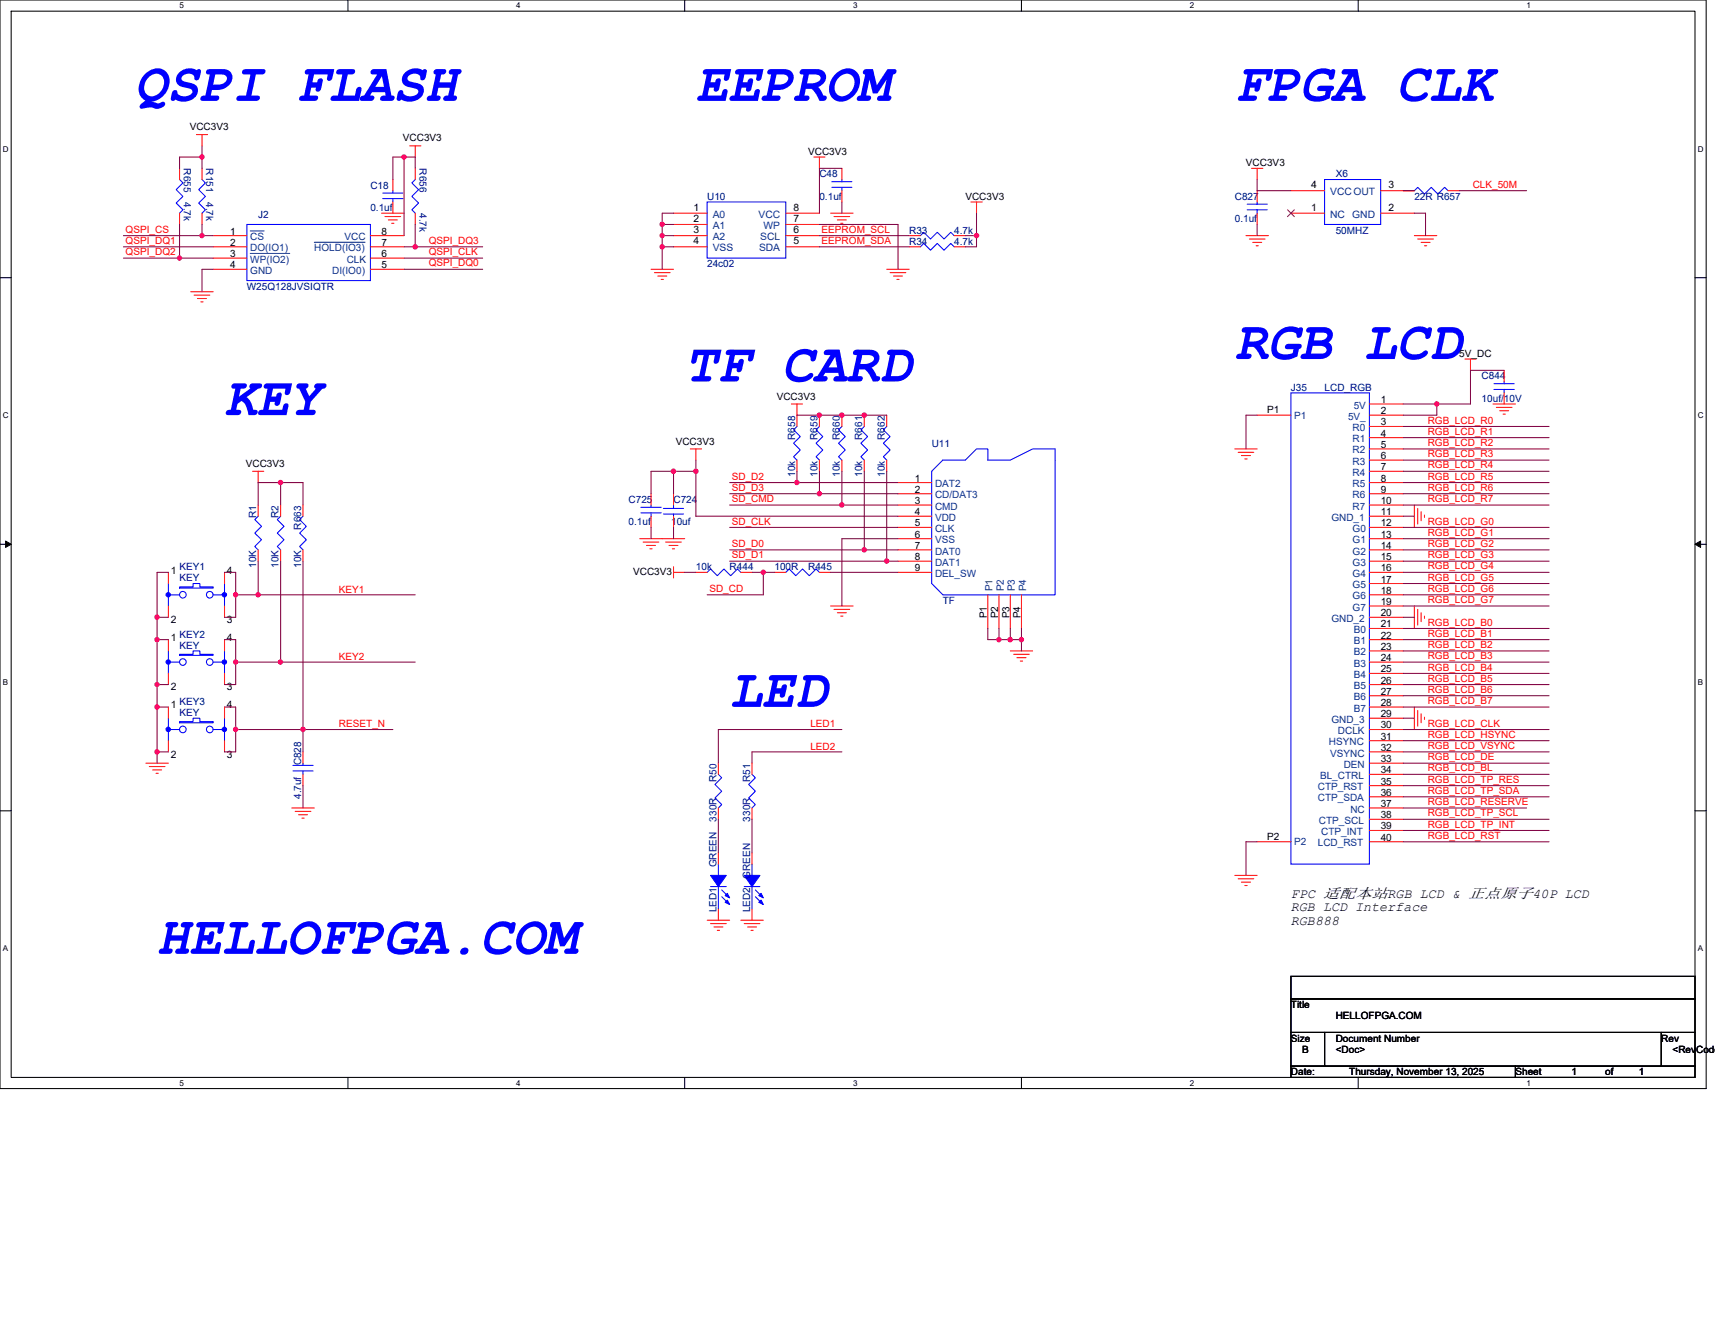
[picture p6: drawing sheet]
<svg xmlns="http://www.w3.org/2000/svg" width="279mm" height="216mm" viewBox="0 0 279 216" stroke-linecap="round" stroke-linejoin="round" font-family="sans-serif">
<path d="M0 0h278v177.4h-278zM1.8 1.8h274.3v173.8h-274.3z" fill="none" stroke="#000" stroke-width=".17"/>
<g fill="#fff">
<path d="M29.3 .2h.7v1.5h-.7z"/>
<path d="M29.3 175.7h.7v1.5h-.7z"/>
</g>
<path d="M56.7 0v1.8M56.7 175.6v1.8" fill="none" stroke="#000" stroke-width=".17"/>
<g fill="#fff">
<path d="M84.1 .2h.7v1.5h-.7z"/>
<path d="M84.1 175.7h.7v1.5h-.7z"/>
</g>
<path d="M111.5 0v1.8M111.5 175.6v1.8" fill="none" stroke="#000" stroke-width=".17"/>
<g fill="#fff">
<path d="M139 .2h.7v1.5h-.7z"/>
<path d="M139 175.7h.7v1.5h-.7z"/>
</g>
<path d="M166.4 0v1.8M166.4 175.6v1.8" fill="none" stroke="#000" stroke-width=".17"/>
<g fill="#fff">
<path d="M193.8 .2h.8v1.5h-.8z"/>
<path d="M193.8 175.7h.8v1.5h-.8z"/>
</g>
<path d="M221.3 0v1.8M221.3 175.6v1.8" fill="none" stroke="#000" stroke-width=".17"/>
<g fill="#fff">
<path d="M248.7 .2h.7v1.5h-.7z"/>
<path d="M248.7 175.7h.7v1.5h-.7z"/>
<path d="M.5 23.5h.9v1.5h-.9z"/>
<path d="M276.6 23.5h1v1.5h-1z"/>
<path d="M.5 67h.9v1.4h-.9z"/>
<path d="M276.6 67h1v1.4h-1z"/>
</g>
<path d="M0 45.3h1.8M276.1 45.3h1.9" fill="none" stroke="#000" stroke-width=".17"/>
<g fill="#fff">
<path d="M.5 110.4h.8v1.5h-.8z"/>
<path d="M276.6 110.4h.9v1.5h-.9z"/>
</g>
<path d="M0 88.7h1.8M276.1 88.7h1.9" fill="none" stroke="#000" stroke-width=".17"/>
<path d="M.9 88.2l.9 .5-.9 .5zM276.1 88.7l1-.5v1z" fill="#000" stroke="#000" stroke-width=".16"/>
<g fill="#fff">
<path d="M.5 153.8h.8v1.5h-.8z"/>
<path d="M276.6 153.8h.9v1.5h-.9z"/>
</g>
<path d="M0 132.1h1.8M276.1 132.1h1.9M210.3 159.1h65.8v3.7h-65.8zM210.3 162.8h65.8v5.4h-65.8zM210.3 168.2h5.5v5.5h-5.5zM210.3 173.7h36.6v1.9h-36.6zM215.8 168.2h54.9v5.5h-54.9zM246.9 173.7h29.2v1.9h-29.2zM270.7 168.2h5.4v5.5h-5.4z" fill="none" stroke="#000" stroke-width=".17"/>
<g fill="none" stroke="#f00" stroke-width=".17">
<path d="M29.3 27.4v1.9M29.3 34.7v1.9M32 21.9h1.8M32.9 27.4v1.9M32.9 34.7v1.9M32.9 21.9v1.9M34.7 38.4h5.5M60.3 38.4h5.5M62.2 34.7h3.6M62.7 35.3h2.6M63.3 35.8h1.4M63.8 36.4h.4"/>
<path d="M64 29.3v1.8M64 32.9v1.8M66.7 23.8h1.9M67.6 23.8v1.8M67.6 34.7v1.9M67.6 27.4v1.9M109.7 34.7h5.5M109.7 36.6h5.5M109.7 38.4h5.5M128 38.4h5.5M128 36.6h5.5M128 34.7h5.5"/>
<path d="M132.6 25.6h1.8M133.5 25.6v1.8M135.3 34.7h3.7M135.9 35.3h2.5M136.4 35.8h1.5M137 36.4h.3M137.2 27.4v1.9M137.2 31.1v1.8M148.1 38.4h1.8M155.4 38.4h1.9M158.2 32.9h1.8M159.1 32.9v1.8"/>
<path d="M203 38.4h3.7M203.5 38.9h2.6M203.9 27.4h1.8M204.1 39.5h1.4M204.8 27.4v1.9M204.8 31.1v1.8M204.8 34.7v1.9M210.3 31.1h5.5M210.3 34.7h5.5M224.9 31.1h5.5h-1.8M224.9 34.7h5.5M230.4 38.4h3.7"/>
<path d="M231 38.9h2.5M231.5 39.5h1.5M235.9 31.1h1.8M31.1 47.5h3.6M31.6 48.1h2.6M32.2 48.6h1.4M32.7 49.2h.4M34.7 40.2h5.5M34.7 42.1h5.5M34.7 43.9h5.5M60.3 40.2h5.5M60.3 42.1h5.5"/>
<path d="M60.3 43.9h5.5M106.1 43.9h3.6M106.6 44.4h2.6M107.2 45h1.4M107.7 45.5h.4M109.7 40.2h5.5M128 40.2h5.5M144.5 43.9h3.6M145 44.4h2.6M145.6 45h1.4M146.1 45.5h.4M148.1 40.2h1.8"/>
<path d="M155.4 40.2h1.9M204.6 40h.4M232.1 40h.3M238.7 58.5h1.8M239.6 58.5v1.8M41.1 76.8h1.9M42.1 76.8v1.8M112.5 73.2h1.8M113.4 73.2v1.8M128.9 65.8h1.8M129.8 65.8v3.7M129.8 75v1.8"/>
<path d="M133.5 75v1.8M133.5 67.6v1.9M137.2 75v1.8M137.2 67.6v1.9M140.8 75v1.8M140.8 67.6v1.9M144.5 75v1.8M144.5 67.6v1.9M146.3 78.6h5.5M201.2 73.2h3.6M201.7 73.7h2.6M202.2 74.2h1.5"/>
<path d="M202.8 74.8h.4M204.8 67.6h5.5M223.1 65.8h5.5M223.1 67.6h5.5M223.1 69.5h5.5M223.1 71.3h5.5M223.1 73.2h5.5M223.1 75h5.5M223.1 76.8h5.5M223.1 78.6h5.5M243.2 65.8h3.7M243.8 66.4h2.5"/>
<path d="M244.3 66.9h1.5M244.9 67.5h.3M245 60.3v1.9M245 64v1.8M27.4 93.3v1.8M27.4 98.7v1.9M36.6 93.3v1.8M36.6 98.7v1.9M42.1 89.6v1.8M42.1 82.3v1.8M45.7 89.6v1.8M45.7 82.3v1.8"/>
<path d="M49.4 89.6v1.8M49.4 82.3v1.8M104.2 87.8h7.3M104.8 88.3h2.5M105.3 88.9h1.5M105.9 89.4h.3M106.1 80.5v1.8M106.1 84.1v1.8M108.4 88.3h2.6M109 88.9h1.4M109.5 89.4h.4M109.7 84.1v1.8"/>
<path d="M109.7 80.5v1.8M109.7 93.3h1.8M109.7 92.4v1.8M113.4 93.3h1.8M120.7 93.3h1.8M126.2 93.3h1.8M133.5 93.3h1.8M135.3 98.7h3.7M135.9 99.3h2.5M136.4 99.8h1.5M146.3 80.5h5.5M146.3 82.3h5.5"/>
<path d="M146.3 84.1h5.5M146.3 85.9h5.5M146.3 87.8h5.5M146.3 89.6h5.5M146.3 91.4h5.5M146.3 93.3h5.5M160.9 96.9v5.5M162.8 96.9v5.5M164.6 96.9v5.5M166.4 96.9v5.5M223.1 80.5h5.5M223.1 82.3h5.5"/>
<path d="M223.1 84.1h5.5M223.1 85.9h5.5M223.1 87.8h5.5M223.1 89.6h5.5M223.1 91.4h5.5M223.1 93.3h5.5M223.1 95.1h5.5M223.1 96.9h5.5M223.1 98.7h5.5M230.4 82.3v3.6M230.4 98.7v3.7M231 82.8v2.6"/>
<path d="M231 99.3v2.6M231.5 83.4v1.5M231.5 99.8v1.5M232.1 83.9v.4M27.4 104.2v1.9M27.4 109.7v1.8M27.4 115.2v1.8M36.6 104.2v1.9M36.6 109.7v1.8M36.6 115.2v1.8M137 100.4h.3M164.6 106.1h3.6"/>
<path d="M165.1 106.6h2.6M165.7 107.2h1.5M166.2 107.7h.4M223.1 100.6h5.5M223.1 102.4h5.5M223.1 104.2h5.5M223.1 106.1h5.5M223.1 107.9h5.5M223.1 109.7h5.5M223.1 111.5h5.5M223.1 113.4h5.5M223.1 115.2h5.5"/>
<path d="M223.1 117h5.5M223.1 118.9h5.5M230.4 115.2v3.7M231 115.8v2.5M231.5 116.3v1.5M232.1 100.4v.4M232.1 116.9v.3M23.8 124.4h3.6M24.3 124.9h2.6M24.9 125.5h1.4M25.4 126h.4M27.4 120.7v1.8"/>
<path d="M36.6 120.7v1.8M47.5 131.7h3.7M48.1 132.2h2.6M48.6 132.8h1.5M49.2 133.3h.4M49.4 122.5v1.9M49.4 126.2v1.8M117 124.4v1.8M117 131.7v1.8M117 139v1.8M122.5 124.4v1.8M122.5 131.7v1.8"/>
<path d="M122.5 139v1.8M204.8 137.2h5.5M223.1 120.7h5.5M223.1 122.5h5.5M223.1 124.4h5.5M223.1 126.2h5.5M223.1 128h5.5M223.1 129.8h5.5M223.1 131.7h5.5M223.1 133.5h5.5M223.1 135.3h5.5M223.1 137.2h5.5"/>
<path d="M115.2 149.9h3.7M115.8 150.5h2.5M116.3 151h1.5M116.9 151.6h.3M117 148.1v1.8M120.7 149.9h3.7M121.2 150.5h2.6M121.8 151h1.5M122.3 151.6h.4M122.5 148.1v1.8M201.2 142.6h3.6M201.7 143.2h2.6"/>
<path d="M202.2 143.7h1.5M202.8 144.3h.4"/>
</g>
<g fill="none" stroke="#00f" stroke-width=".17">
<path d="M29.3 29.3l.5 .5-1.1 1.1 1.1 1.1-1.1 1.1 1.1 1.1-.5 .5M32.9 29.3l.6 .5-1.1 1.1 1.1 1.1-1.1 1.1 1.1 1.1-.6 .5M40.2 36.6h20.1v9.1h-20.1zM62.4 32.4h3.2M62.4 31.5h3.2M64 31.1v.4M64 32.4v.5M67.6 29.3l-.5 .5 1.1 1.1-1.1 1.1 1.1 1.1-1.1 1.1 .5 .5M115.2 32.9h12.8v9.2h-12.8zM135.5 30.5h3.3M135.5 29.6h3.3M137.2 29.3v.3"/>
<path d="M137.2 30.5v.6M149.9 38.4l.6-.6 1.1 1.1 1.1-1.1 1.1 1.1 1.1-1.1 .5 .6M203.2 34.2h3.3M203.2 33.3h3.3M204.8 32.9v.4M204.8 34.2v.5M215.8 29.3h9.1v7.3h-9.1zM230.4 31.1l.6-.6 1.1 1.1 1.1-1.1 1.1 1.1 1.1-1.1 .5 .6M149.9 40.2l.6-.5 1.1 1.1 1.1-1.1 1.1 1.1 1.1-1.1 .5 .5M129.8 69.5l-.5 .5 1.1 1.1-1.1 1.1 1.1 1.1-1.1 1.1 .5 .6M133.5 69.5l-.6 .5 1.1 1.1-1.1 1.1 1.1 1.1-1.1 1.1 .6 .6M137.2 69.5l-.6 .5 1.1 1.1-1.1 1.1 1.1 1.1-1.1 1.1 .6 .6"/>
<path d="M140.8 69.5l-.5 .5 1.1 1.1-1.1 1.1 1.1 1.1-1.1 1.1 .5 .6M144.5 69.5l-.6 .5 1.1 1.1-1.1 1.1 1.1 1.1-1.1 1.1 .6 .6M151.8 76.8l1.8-1.8h3.7l1.8-1.8h1.8v1.8h3.7l3.6-1.8h3.7v23.7h-18.3l-1.8-1.8zM210.3 64h12.8v76.8h-12.8zM243.4 63.5h3.3M243.4 62.5h3.3M245 62.2v.3M245 63.5v.5M27.4 95.1v3.6M27.4 96.9h1.9M29.3 95.6h2.2v-.5h1.1v.5h2.1v.2h-5.4zM34.7 96.9h1.9"/>
<path d="M36.6 95.1v3.6M42.1 84.1l-.6 .6 1.1 1.1-1.1 1.1 1.1 1-1.1 1.1 .6 .6M45.7 84.1l-.5 .6 1.1 1.1-1.1 1.1 1.1 1-1.1 1.1 .5 .6M49.4 84.1l-.6 .6 1.1 1.1-1.1 1.1 1.1 1-1.1 1.1 .6 .6M104.4 83.6h3.3M104.4 82.7h3.3M106.1 82.3v.4M106.1 83.6v.5M108.1 82.8h3.3M108.1 83.8h3.3M109.7 83.8v.3M109.7 82.3v.5"/>
<path d="M115.2 93.3l.6-.6 1.1 1.1 1-1.1 1.1 1.1 1.1-1.1 .6 .6M128 93.3l.6-.6 1 1.1 1.1-1.1 1.1 1.1 1.1-1.1 .6 .6M27.4 106.1v3.6M27.4 117v3.7M27.4 107.9h1.9M27.4 118.9h1.9M29.3 106.6h2.2v-.5h1.1v.5h2.1v.2h-5.4zM29.3 117.6h2.2v-.6h1.1v.6h2.1v.2h-5.4zM34.7 107.9h1.9M34.7 118.9h1.9M36.6 106.1v3.6M36.6 117v3.7"/>
<path d="M47.7 125.6h3.3M47.7 124.7h3.3M49.4 124.4v.3M49.4 125.6v.6M117 126.2l.6 .5-1.1 1.1 1.1 1.1-1.1 1.1 1.1 1.1-.6 .6M122.5 126.2l.6 .5-1.1 1.1 1.1 1.1-1.1 1.1 1.1 1.1-.6 .6M115.8 144.5h2.5M117 140.8v1.8M117 144.5v3.6M117.6 145l1.1 1.1M117.6 146.1l1.1 1.1M121.2 144.5h2.6"/>
<path d="M122.5 140.8v1.8M122.5 144.5v3.6M123.1 145l1.1 1.1M123.1 146.1l1.1 1.1"/>
<circle cx="29.8" cy="96.9" r=".54"/>
<circle cx="34.2" cy="96.9" r=".54"/>
<circle cx="29.8" cy="107.9" r=".54"/>
<circle cx="29.8" cy="118.9" r=".54"/>
<circle cx="34.2" cy="107.9" r=".54"/>
<circle cx="34.2" cy="118.9" r=".54"/>
</g>
<path d="M209.8 34.2l1.1 1.1M210.9 34.2l-1.2 1.1" fill="none" stroke="#804000" stroke-width=".16"/>
<g fill="#00f" stroke="#00f" stroke-width=".17">
<path d="M115.8 142.6h2.5l-1.3 1.9z" fill-rule="evenodd"/>
<path d="M118.5 146.7l.4 .7-.8-.4z" fill-rule="evenodd"/>
<path d="M118.5 145.6l.4 .7-.8-.4z" fill-rule="evenodd"/>
<path d="M121.2 142.6h2.6l-1.3 1.9z" fill-rule="evenodd"/>
<path d="M123.6 147l.4-.3 .4 .7z" fill-rule="evenodd"/>
<path d="M123.6 145.9l.4-.3 .4 .7z" fill-rule="evenodd"/>
<circle cx="36.6" cy="96.9" r=".36"/>
<circle cx="27.4" cy="96.9" r=".36"/>
<circle cx="36.6" cy="107.9" r=".36"/>
<circle cx="27.4" cy="107.9" r=".36"/>
<circle cx="36.6" cy="118.8" r=".36"/>
<circle cx="27.4" cy="118.8" r=".36"/>
</g>
<path d="M40.8 37.6h2.2M51.2 39.5h8.3M40.8 41.3h6.4" fill="none" stroke="#004080" stroke-width=".16"/>
<g fill="none" stroke="#800040" stroke-width=".17">
<path d="M20.1 38.4h12.8M29.3 36.6v5.5M32.9 23.8v1.8M32.9 38.4h1.8M32.9 25.6h-3.6v1.8M32.9 25.6v1.8M32.9 36.6v1.8M65.8 25.6h-1.8v3.7M65.8 25.6v12.8M65.8 25.6h1.8v1.8M67.6 36.6v3.6M107.9 36.6v1.8"/>
<path d="M107.9 38.4v1.8M107.9 36.6h1.8M107.9 38.4h1.8M109.7 34.7h-1.8v1.9M133.5 36.6h12.8v7.3M133.5 38.4h14.6M137.2 27.4h-3.7v7.3M137.2 32.9v1.8M157.3 38.4h1.8M159.1 38.4v1.8h-1.8M159.1 34.7v3.7M204.8 29.3v1.8h5.5"/>
<path d="M204.8 36.6v1.8M228.6 31.1h1.8M230.4 34.7h1.8v3.7M237.7 31.1h11M20.1 42.1h9.2M20.1 40.2h14.6M29.3 42.1h5.4M34.7 43.9h-1.8v3.6M65.8 42.1h12.8M65.8 40.2h1.8M65.8 43.9h12.8M67.6 40.2h11"/>
<path d="M107.9 40.2h1.8M107.9 40.2v3.7M133.5 40.2h14.6M45.7 78.6h-3.6v3.7M45.7 78.6v3.7M45.7 78.6h3.7v3.7M109.7 76.8h-3.6v3.7M109.7 76.8v3.7M109.7 76.8h3.7M113.4 75v1.8M113.4 76.8v7.3h32.9M118.9 78.6h10.9"/>
<path d="M129.8 78.6h16.5M129.8 76.8v1.8M129.8 67.6h14.7M133.5 76.8v3.7M137.2 76.8v5.5M140.8 76.8v12.8M144.5 76.8v14.6M204.8 67.6h-1.8v5.6M228.6 65.8h5.5M228.6 69.5h23.8M228.6 71.3h23.8M228.6 73.2h23.8"/>
<path d="M228.6 75h23.8M228.6 76.8h23.8M228.6 78.6h23.8M234.1 65.8v1.8h-5.5M245 60.3h-5.4v5.5h-5.5M27.4 93.3h-1.8v7.3M36.6 93.3h1.8v3.6M38.4 96.9h3.7M38.4 96.9v3.7h-1.8M42.1 96.9h25.5M42.1 91.4v5.5M45.7 91.4v16.5"/>
<path d="M49.4 91.4v27.5M106.1 85.9v1.9M109.7 85.9v1.9M111.5 93.3h1.9M118.9 82.3h18.3M118.9 89.6h21.9M118.9 91.4h25.6M118.9 85.9h27.4M118.9 80.5h14.6M122.5 93.3h1.9M124.4 93.3v3.6h-9.2M124.4 93.3h1.8"/>
<path d="M133.5 80.5h12.8M135.3 93.3h11M137.2 82.3h9.1M140.8 89.6h5.5M144.5 91.4h1.8M146.3 87.8h-9.1v10.9M228.6 84.1h1.8M228.6 80.5h23.8M228.6 82.3h23.8M228.6 85.9h23.8M228.6 87.8h23.8M228.6 89.6h23.8"/>
<path d="M228.6 91.4h23.8M228.6 93.3h23.8M228.6 95.1h23.8M228.6 96.9h23.8M228.6 98.7h23.8M25.6 100.6v3.6M25.6 111.5v3.7M25.6 100.6h1.8M25.6 104.2h1.8M25.6 111.5h1.8M25.6 115.2h1.8M25.6 104.2v7.3"/>
<path d="M25.6 115.2v7.3M36.6 104.2h1.8v3.7M36.6 115.2h1.8v3.7M38.4 107.9v3.6h-1.8M38.4 118.9v3.6h-1.8M38.4 118.9h11M38.4 107.9h7.3M45.7 107.9h21.9M49.4 118.9v3.6M49.4 118.9h14.6M137.2 118.9h-20.2v5.5M160.9 102.4v1.8h1.9"/>
<path d="M162.8 102.4v1.8M162.8 104.2h1.8M164.6 102.4v1.8M164.6 104.2h1.8M166.4 102.4v1.8M166.4 104.2v1.9M228.6 100.6h1.8M228.6 117h1.8M228.6 102.4h23.8M228.6 104.2h23.8M228.6 106.1h23.8M228.6 107.9h23.8"/>
<path d="M228.6 109.7h23.8M228.6 111.5h23.8M228.6 113.4h23.8M228.6 115.2h23.8M228.6 118.9h23.8M25.6 122.5v1.9M25.6 122.5h1.8M49.4 128v3.7M117 133.5v5.5M122.5 133.5v5.5M137.2 122.5h-14.7v1.9M204.8 137.2h-1.8v5.4"/>
<path d="M228.6 131.7h20.1M228.6 120.7h23.8M228.6 122.5h23.8M228.6 124.4h23.8M228.6 126.2h23.8M228.6 128h23.8M228.6 129.8h23.8M228.6 133.5h23.8M228.6 135.3h23.8M228.6 137.2h23.8"/>
</g>
<g fill="#f0f" stroke="#f0f" stroke-width=".17">
<circle cx="133.5" cy="67.6" r=".36"/>
<circle cx="140.8" cy="67.6" r=".36"/>
<circle cx="137.1" cy="67.6" r=".36"/>
<circle cx="109.7" cy="76.8" r=".36"/>
<circle cx="113.4" cy="76.8" r=".36"/>
<circle cx="129.8" cy="78.6" r=".35"/>
<circle cx="133.5" cy="80.4" r=".35"/>
<circle cx="137.1" cy="82.3" r=".36"/>
<circle cx="140.8" cy="89.6" r=".36"/>
<circle cx="144.4" cy="91.4" r=".36"/>
<circle cx="124.3" cy="93.2" r=".35"/>
<circle cx="166.4" cy="104.2" r=".36"/>
<circle cx="164.6" cy="104.2" r=".36"/>
<circle cx="162.7" cy="104.2" r=".36"/>
<circle cx="32.9" cy="25.6" r=".35"/>
<circle cx="65.8" cy="25.6" r=".35"/>
<circle cx="29.2" cy="42" r=".35"/>
<circle cx="32.9" cy="38.4" r=".35"/>
<circle cx="67.6" cy="40.2" r=".36"/>
<circle cx="107.9" cy="36.6" r=".36"/>
<circle cx="107.9" cy="38.4" r=".35"/>
<circle cx="159.1" cy="38.4" r=".36"/>
<circle cx="107.9" cy="40.2" r=".36"/>
<circle cx="45.7" cy="78.6" r=".36"/>
<circle cx="45.7" cy="107.9" r=".36"/>
<circle cx="49.4" cy="118.8" r=".36"/>
<circle cx="25.6" cy="100.6" r=".36"/>
<circle cx="42" cy="96.9" r=".35"/>
<circle cx="38.4" cy="96.9" r=".35"/>
<circle cx="25.6" cy="104.2" r=".36"/>
<circle cx="38.4" cy="107.9" r=".35"/>
<circle cx="25.6" cy="115.2" r=".35"/>
<circle cx="25.6" cy="111.5" r=".35"/>
<circle cx="25.6" cy="122.5" r=".36"/>
<circle cx="38.4" cy="118.8" r=".36"/>
<circle cx="234.1" cy="65.8" r=".35"/>
</g>
<g font-size="8.8" fill="#00f">
<text x="21.9" y="16.4">QSPI FLASH</text>
<text x="113.4" y="16.4">EEPROM</text>
<text x="201.2" y="16.4">FPGA CLK</text>
<text x="201.2" y="58.5">RGB LCD</text>
<text x="111.5" y="62.2">TF CARD</text>
<text x="36.6" y="67.6">KEY</text>
<text x="118.9" y="115.2">LED</text>
<text x="25.6" y="155.4">HELLOFPGA.COM</text>
</g>
<g font-size="2.2">
<text x="210.3" y="148.5">RGB LCD Interface</text>
<text x="210.3" y="146.3">FPC 适适适适RGB LCD &amp; 正正正正40P LCD</text>
<text x="210.3" y="150.6">RGB888</text>
</g>
<g font-size="1.7">
<text x="113" y="34.4">1</text>
<text x="129.3" y="34.4">8</text>
<text x="213.6" y="30.7">4</text>
<text x="213.6" y="34.4">1</text>
<text x="226.2" y="34.4">2</text>
<text x="226.2" y="30.7">3</text>
<text x="113" y="39.8">4</text>
<text x="113" y="36.2">2</text>
<text x="113" y="38">3</text>
<text x="129.3" y="39.8">5</text>
<text x="129.3" y="38">6</text>
<text x="129.3" y="36.2">7</text>
<text x="27.8" y="93.5">1</text>
<text x="37" y="93.5">4</text>
<text x="27.8" y="101.5">2</text>
<text x="37" y="101.5">3</text>
<text x="27.8" y="104.4">1</text>
<text x="37" y="104.4">4</text>
<text x="27.8" y="112.5">2</text>
<text x="37" y="112.5">3</text>
<text x="27.8" y="115.4">1</text>
<text x="37" y="115.4">4</text>
<text x="27.8" y="123.4">2</text>
<text x="37" y="123.4">3</text>
</g>
<g font-size="1.7" fill="#004080">
<text x="116.1" y="35.5">A0</text>
<text x="123.6" y="35.5">VCC</text>
<text x="216.7" y="31.8">VCCOUT</text>
<text x="216.7" y="35.5">NC</text>
<text x="220.3" y="35.5">GND</text>
<text x="116.1" y="41">VSS</text>
<text x="116.1" y="37.3">A1</text>
<text x="116.1" y="39.1">A2</text>
<text x="123.7" y="41">SDA</text>
<text x="123.8" y="39.1">SCL</text>
<text x="124.4" y="37.3">WP</text>
</g>
<g font-size="1.6">
<text x="30.9" y="21.2">VCC3V3</text>
<text x="65.6" y="23.1">VCC3V3</text>
<text x="131.7" y="25.3">VCC3V3</text>
<text x="203" y="27.1">VCC3V3</text>
<text x="157.3" y="32.6">VCC3V3</text>
<text x="37.5" y="38.2">1</text>
<text x="37.5" y="40.1">2</text>
<text x="37.5" y="41.9">3</text>
<text x="62.2" y="38.2">8</text>
<text x="62.2" y="40.1">7</text>
<text x="62.2" y="41.9">6</text>
<text x="37.5" y="43.7">4</text>
<text x="62.2" y="43.7">5</text>
<text x="237.7" y="58.2">5V_DC</text>
<text x="126.5" y="65.1">VCC3V3</text>
<text x="224.9" y="65.7">1</text>
<text x="206.5" y="67.3">P1</text>
<text x="224.9" y="69.3">3</text>
<text x="224.9" y="71.1">4</text>
<text x="224.9" y="67.5">2</text>
<text x="40" y="76.1">VCC3V3</text>
<text x="110.1" y="72.4">VCC3V3</text>
<text x="224.9" y="73">5</text>
<text x="224.9" y="74.8">6</text>
<text x="224.9" y="76.6">7</text>
<text x="149" y="78.5">1</text>
<text x="149" y="80.3">2</text>
<text x="149" y="82.1">3</text>
<text x="149" y="83.9">4</text>
<text x="224.9" y="78.5">8</text>
<text x="224.9" y="80.3">9</text>
<text x="224.9" y="82.1">10</text>
<text x="224.9" y="83.9">11</text>
<text x="149" y="85.8">5</text>
<text x="149" y="87.6">6</text>
<text x="149" y="89.4">7</text>
<text x="224.9" y="85.8">12</text>
<text x="224.9" y="87.6">13</text>
<text x="224.9" y="89.4">14</text>
<text x="103.1" y="93.6">VCC3V3</text>
<text x="149" y="91.3">8</text>
<text x="149" y="93.1">9</text>
<text x="224.9" y="91.3">15</text>
<text x="224.9" y="93.1">16</text>
<text x="224.9" y="94.9">17</text>
<text x="160.8" y="100.8" transform="rotate(-90 160.8 100.8)">P1</text>
<text x="162.6" y="100.8" transform="rotate(-90 162.6 100.8)">P2</text>
<text x="164.4" y="100.8" transform="rotate(-90 164.4 100.8)">P3</text>
<text x="166.3" y="100.8" transform="rotate(-90 166.3 100.8)">P4</text>
<text x="224.9" y="96.8">18</text>
<text x="224.9" y="98.6">19</text>
<text x="224.9" y="100.4">20</text>
<text x="224.9" y="102.2">21</text>
<text x="224.9" y="104.1">22</text>
<text x="224.9" y="105.9">23</text>
<text x="224.9" y="107.7">24</text>
<text x="224.9" y="109.6">25</text>
<text x="224.9" y="111.4">26</text>
<text x="224.9" y="113.2">27</text>
<text x="224.9" y="118.7">30</text>
<text x="224.9" y="115">28</text>
<text x="224.9" y="116.9">29</text>
<text x="224.9" y="120.5">31</text>
<text x="224.9" y="124.2">33</text>
<text x="224.9" y="122.4">32</text>
<text x="224.9" y="126">34</text>
<text x="224.9" y="127.8">35</text>
<text x="224.9" y="129.7">36</text>
<text x="224.9" y="131.5">37</text>
<text x="206.5" y="136.8">P2</text>
<text x="224.9" y="133.3">38</text>
<text x="224.9" y="137">40</text>
<text x="224.9" y="135.1">39</text>
<text x="210.3" y="164.2">Title</text>
<text x="217.6" y="166.1">HELLOFPGA.COM</text>
<text x="210.3" y="169.7">Size</text>
<text x="212.1" y="171.6">B</text>
<text x="217.6" y="169.7">Document Number</text>
<text x="217.6" y="171.6">&lt;Doc&gt;</text>
<text x="270.7" y="169.7">Rev</text>
<text x="272.5" y="171.6">&lt;RevCode</text>
<text x="210.3" y="175.2">Date:</text>
<text x="219.8" y="175.2">Thursday, November 13, 2025</text>
<text x="246.9" y="175.2">Sheet</text>
<text x="256" y="175.2">1</text>
<text x="261.5" y="175.2">of</text>
<text x="267" y="175.2">1</text>
</g>
<g font-size="1.6" fill="#000080">
<text x="30" y="27.4" transform="rotate(90 30 27.4)">R655</text>
<text x="33.6" y="27.4" transform="rotate(90 33.6 27.4)">R151</text>
<text x="68.3" y="27.4" transform="rotate(90 68.3 27.4)">R656</text>
<text x="133.5" y="28.9">C48</text>
<text x="217.6" y="28.9">X6</text>
<text x="30" y="32.9" transform="rotate(90 30 32.9)">4.7k</text>
<text x="33.6" y="32.9" transform="rotate(90 33.6 32.9)">4.7k</text>
<text x="42.1" y="35.5">J2</text>
<text x="60.3" y="30.7">C18</text>
<text x="60.3" y="34.4">0.1uf</text>
<text x="68.3" y="34.7" transform="rotate(90 68.3 34.7)">4.7k</text>
<text x="115.2" y="32.6">U10</text>
<text x="133.5" y="32.6">0.1uf</text>
<text x="201.2" y="32.6">C827</text>
<text x="230.4" y="32.6">22R R657</text>
<text x="148.1" y="38.1">R33</text>
<text x="148.1" y="39.9">R34</text>
<text x="155.4" y="38.1">4.7k</text>
<text x="155.4" y="39.9">4.7k</text>
<text x="201.2" y="36.2">0.1uf</text>
<text x="217.6" y="38.1">50MHZ</text>
<text x="40.2" y="47.2">W25Q128JVSIQTR</text>
<text x="115.2" y="43.5">24c02</text>
<text x="210.3" y="63.6">J35</text>
<text x="215.8" y="63.6">LCD_RGB</text>
<text x="241.4" y="61.8">C844</text>
<text x="241.4" y="65.5">10uf/10V</text>
<text x="129.5" y="71.7" transform="rotate(-90 129.5 71.7)">R658</text>
<text x="133.2" y="71.7" transform="rotate(-90 133.2 71.7)">R659</text>
<text x="136.8" y="71.7" transform="rotate(-90 136.8 71.7)">R660</text>
<text x="140.5" y="71.7" transform="rotate(-90 140.5 71.7)">R661</text>
<text x="144.1" y="71.7" transform="rotate(-90 144.1 71.7)">R662</text>
<text x="129.5" y="77.7" transform="rotate(-90 129.5 77.7)">10k</text>
<text x="133.2" y="77.7" transform="rotate(-90 133.2 77.7)">10k</text>
<text x="136.8" y="77.7" transform="rotate(-90 136.8 77.7)">10k</text>
<text x="140.5" y="77.7" transform="rotate(-90 140.5 77.7)">10k</text>
<text x="144.1" y="77.7" transform="rotate(-90 144.1 77.7)">10k</text>
<text x="151.8" y="72.8">U11</text>
<text x="102.4" y="81.9">C725</text>
<text x="109.7" y="81.9">C724</text>
<text x="41.7" y="84.5" transform="rotate(-90 41.7 84.5)">R1</text>
<text x="45.4" y="84.5" transform="rotate(-90 45.4 84.5)">R2</text>
<text x="49" y="86.3" transform="rotate(-90 49 86.3)">R663</text>
<text x="102.4" y="85.6">0.1uf</text>
<text x="109.3" y="85.6">10uf</text>
<text x="29.3" y="92.9">KEY1</text>
<text x="29.3" y="94.7">KEY</text>
<text x="41.7" y="92.5" transform="rotate(-90 41.7 92.5)">10K</text>
<text x="45.4" y="92.5" transform="rotate(-90 45.4 92.5)">10K</text>
<text x="49" y="92.5" transform="rotate(-90 49 92.5)">10K</text>
<text x="113.4" y="92.9">10k</text>
<text x="118.9" y="92.9">R444</text>
<text x="126.2" y="92.9">100R</text>
<text x="131.7" y="92.9">R445</text>
<text x="153.6" y="98.4">TF</text>
<text x="29.3" y="103.9">KEY2</text>
<text x="29.3" y="105.7">KEY</text>
<text x="29.3" y="114.9">KEY3</text>
<text x="29.3" y="116.7">KEY</text>
<text x="49" y="124.7" transform="rotate(-90 49 124.7)">C828</text>
<text x="49" y="130.2" transform="rotate(-90 49 130.2)">4.7uf</text>
<text x="116.7" y="127.5" transform="rotate(-90 116.7 127.5)">R50</text>
<text x="122.2" y="127.5" transform="rotate(-90 122.2 127.5)">R51</text>
<text x="116.7" y="133.9" transform="rotate(-90 116.7 133.9)">330R</text>
<text x="122.2" y="133.9" transform="rotate(-90 122.2 133.9)">330R</text>
<text x="116.7" y="141.4" transform="rotate(-90 116.7 141.4)">GREEN</text>
<text x="122.2" y="143.2" transform="rotate(-90 122.2 143.2)">GREEN</text>
<text x="116.7" y="148.7" transform="rotate(-90 116.7 148.7)">LED1</text>
<text x="122.2" y="148.7" transform="rotate(-90 122.2 148.7)">LED2</text>
</g>
<g font-size="1.6" fill="#f00">
<text x="239.9" y="30.6">CLK_50M</text>
<text x="20.5" y="37.9">QSPI_CS</text>
<text x="20.5" y="39.8">QSPI_DQ1</text>
<text x="20.5" y="41.6">QSPI_DQ2</text>
<text x="69.8" y="39.8">QSPI_DQ3</text>
<text x="69.8" y="41.6">QSPI_CLK</text>
<text x="133.9" y="37.9">EEPROM_SCL</text>
<text x="133.9" y="39.8">EEPROM_SDA</text>
<text x="69.8" y="43.4">QSPI_DQ0</text>
<text x="232.6" y="69">RGB_LCD_R0</text>
<text x="232.6" y="70.8">RGB_LCD_R1</text>
<text x="232.6" y="72.7">RGB_LCD_R2</text>
<text x="232.6" y="74.5">RGB_LCD_R3</text>
<text x="232.6" y="76.3">RGB_LCD_R4</text>
<text x="119.2" y="78.2">SD_D2</text>
<text x="119.2" y="80">SD_D3</text>
<text x="119.2" y="81.8">SD_CMD</text>
<text x="232.6" y="78.2">RGB_LCD_R5</text>
<text x="232.6" y="80">RGB_LCD_R6</text>
<text x="232.6" y="81.8">RGB_LCD_R7</text>
<text x="119.2" y="85.5">SD_CLK</text>
<text x="119.2" y="89.1">SD_D0</text>
<text x="232.6" y="85.5">RGB_LCD_G0</text>
<text x="232.6" y="87.3">RGB_LCD_G1</text>
<text x="232.6" y="89.1">RGB_LCD_G2</text>
<text x="119.2" y="91">SD_D1</text>
<text x="232.6" y="91">RGB_LCD_G3</text>
<text x="232.6" y="92.8">RGB_LCD_G4</text>
<text x="232.6" y="94.6">RGB_LCD_G5</text>
<text x="55.2" y="96.6">KEY1</text>
<text x="115.6" y="96.5">SD_CD</text>
<text x="232.6" y="96.5">RGB_LCD_G6</text>
<text x="232.6" y="98.3">RGB_LCD_G7</text>
<text x="232.6" y="101.9">RGB_LCD_B0</text>
<text x="55.2" y="107.5">KEY2</text>
<text x="232.6" y="103.8">RGB_LCD_B1</text>
<text x="232.6" y="105.6">RGB_LCD_B2</text>
<text x="232.6" y="107.4">RGB_LCD_B3</text>
<text x="232.6" y="109.3">RGB_LCD_B4</text>
<text x="232.6" y="111.1">RGB_LCD_B5</text>
<text x="232.6" y="112.9">RGB_LCD_B6</text>
<text x="55.2" y="118.4">RESET_N</text>
<text x="132" y="118.5">LED1</text>
<text x="232.6" y="114.7">RGB_LCD_B7</text>
<text x="232.6" y="118.4">RGB_LCD_CLK</text>
<text x="132" y="122.2">LED2</text>
<text x="232.6" y="120.2">RGB_LCD_HSYNC</text>
<text x="232.6" y="122">RGB_LCD_VSYNC</text>
<text x="232.6" y="123.9">RGB_LCD_DE</text>
<text x="232.6" y="125.7">RGB_LCD_BL</text>
<text x="232.6" y="127.6">RGB_LCD_TP_RES</text>
<text x="232.6" y="129.4">RGB_LCD_TP_SDA</text>
<text x="232.6" y="131.2">RGB_LCD_RESERVE</text>
<text x="232.6" y="133">RGB_LCD_TP_SCL</text>
<text x="232.6" y="134.9">RGB_LCD_TP_INT</text>
<text x="232.6" y="136.7">RGB_LCD_RST</text>
</g>
<g font-size="1.6" fill="#004080">
<text x="40.8" y="39.1">CS</text>
<text x="40.8" y="41">DO(IO1)</text>
<text x="51.2" y="41">HOLD(IO3)</text>
<text x="56.1" y="39.1">VCC</text>
<text x="40.8" y="42.8">WP(IO2)</text>
<text x="40.8" y="44.6">GND</text>
<text x="54.1" y="44.6">DI(IO0)</text>
<text x="56.5" y="42.8">CLK</text>
<text x="210.9" y="68.2">P1</text>
<text x="219.6" y="68.4">5V_</text>
<text x="220.4" y="70.2">R0</text>
<text x="220.5" y="66.6">5V</text>
<text x="220.4" y="72.1">R1</text>
<text x="220.4" y="73.9">R2</text>
<text x="220.4" y="75.7">R3</text>
<text x="220.4" y="77.6">R4</text>
<text x="152.3" y="79.4">DAT2</text>
<text x="152.3" y="81.2">CD/DAT3</text>
<text x="152.3" y="83">CMD</text>
<text x="220.4" y="79.4">R5</text>
<text x="220.4" y="81.2">R6</text>
<text x="220.4" y="83">R7</text>
<text x="152.3" y="84.9">VDD</text>
<text x="152.3" y="86.7">CLK</text>
<text x="152.3" y="88.5">VSS</text>
<text x="216.9" y="84.9">GND_1</text>
<text x="220.4" y="86.7">G0</text>
<text x="220.4" y="88.5">G1</text>
<text x="152.3" y="90.4">DAT0</text>
<text x="152.3" y="92.2">DAT1</text>
<text x="152.3" y="94">DEL_SW</text>
<text x="220.4" y="90.4">G2</text>
<text x="220.4" y="92.2">G3</text>
<text x="220.4" y="94">G4</text>
<text x="220.4" y="95.8">G5</text>
<text x="161.7" y="96.4" transform="rotate(-90 161.7 96.4)">P1</text>
<text x="163.5" y="96.4" transform="rotate(-90 163.5 96.4)">P2</text>
<text x="165.4" y="96.4" transform="rotate(-90 165.4 96.4)">P3</text>
<text x="167.2" y="96.4" transform="rotate(-90 167.2 96.4)">P4</text>
<text x="216.9" y="101.3">GND_2</text>
<text x="220.4" y="97.7">G6</text>
<text x="220.4" y="99.5">G7</text>
<text x="220.5" y="103.1">B0</text>
<text x="220.5" y="105">B1</text>
<text x="220.5" y="106.8">B2</text>
<text x="220.5" y="108.6">B3</text>
<text x="220.5" y="110.5">B4</text>
<text x="220.5" y="112.3">B5</text>
<text x="216.9" y="117.8">GND_3</text>
<text x="218" y="119.6">DCLK</text>
<text x="220.5" y="114.1">B6</text>
<text x="220.5" y="116">B7</text>
<text x="216.5" y="121.4">HSYNC</text>
<text x="216.7" y="123.3">VSYNC</text>
<text x="218.9" y="125.1">DEN</text>
<text x="214.7" y="128.8">CTP_RST</text>
<text x="214.7" y="130.6">CTP_SDA</text>
<text x="215.1" y="126.9">BL_CTRL</text>
<text x="210.9" y="137.7">P2</text>
<text x="214.7" y="137.9">LCD_RST</text>
<text x="214.9" y="134.2">CTP_SCL</text>
<text x="215.2" y="136.1">CTP_INT</text>
<text x="220" y="132.4">NC</text>
</g>
<g font-size="1.3">
<text x="29.3" y="1.4">5</text>
<text x="84.1" y="1.4">4</text>
<text x="139" y="1.4">3</text>
<text x="193.8" y="1.4">2</text>
<text x="248.7" y="1.4">1</text>
<text x=".5" y="24.7">D</text>
<text x="276.6" y="24.7">D</text>
<text x=".5" y="68.2">C</text>
<text x="276.6" y="68.2">C</text>
<text x=".5" y="111.6">B</text>
<text x="276.6" y="111.6">B</text>
<text x=".5" y="155">A</text>
<text x="276.6" y="155">A</text>
<text x="29.3" y="176.9">5</text>
<text x="84.1" y="176.9">4</text>
<text x="139" y="176.9">3</text>
<text x="193.8" y="176.9">2</text>
<text x="248.7" y="176.9">1</text>
</g>
</svg>
